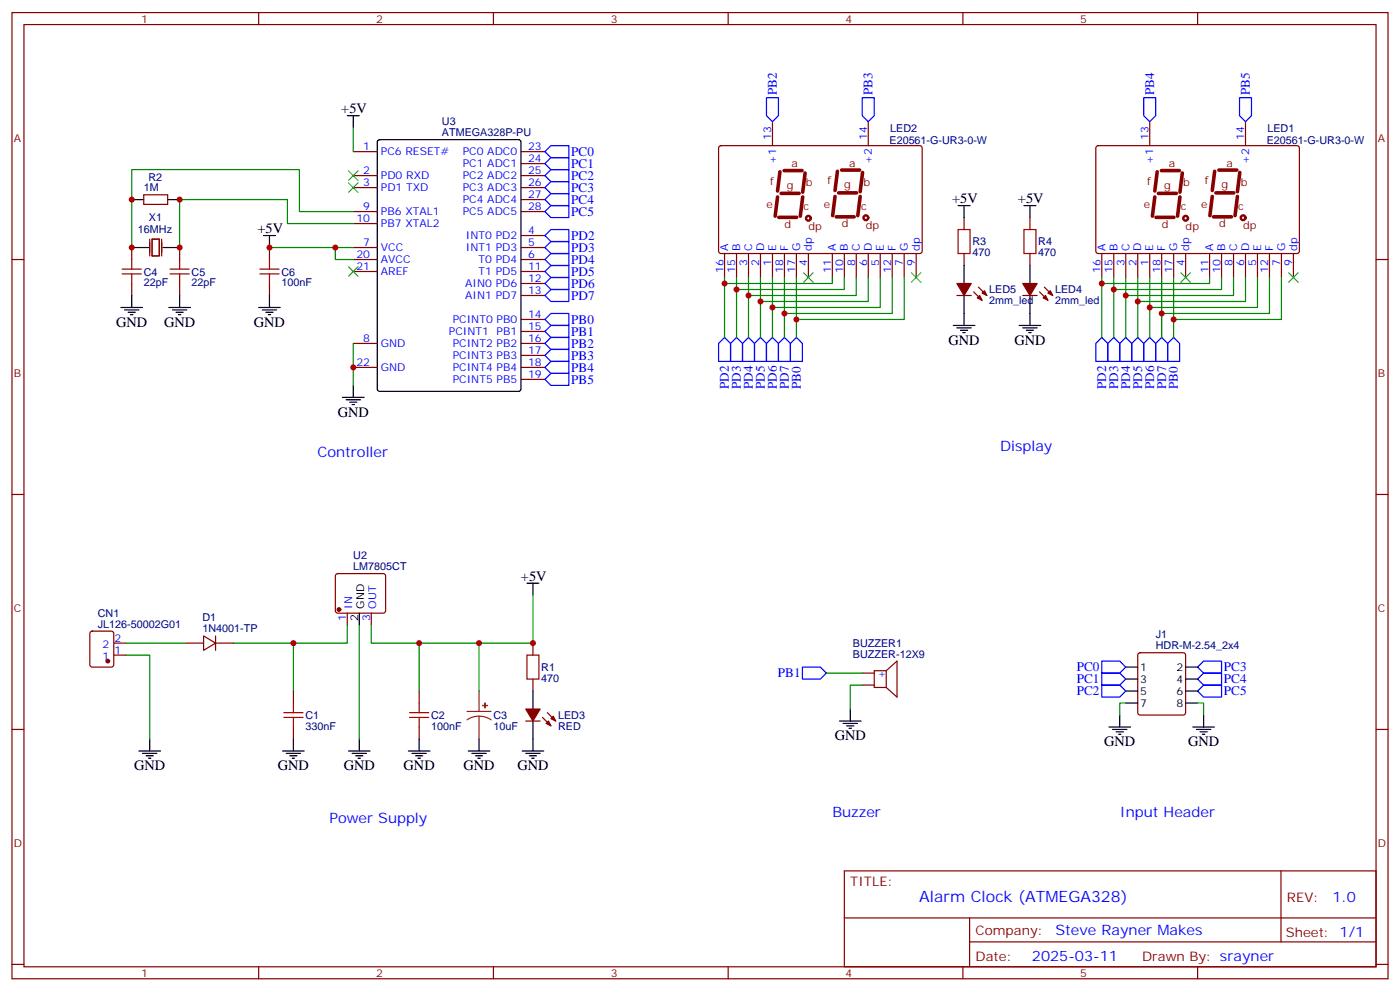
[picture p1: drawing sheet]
<svg xmlns="http://www.w3.org/2000/svg" width="412mm" height="292mm" viewBox="0 0 412 292" stroke-linecap="round" stroke-linejoin="round" font-family="sans-serif">
<g fill="none" stroke="#870000" stroke-width=".35">
<path d="M3.5 3.7h405.4v284.3h-405.4zM7.1 7.2h398.2v277.3h-398.2zM76.2 3.7v3.5M145.3 3.7v3.5M214.5 3.7v3.5M283.6 3.7v3.5M352.8 3.7v3.5M227.5 35.8v7.1M255.8 35.8v7.1M338.7 35.8v7.1M366.9 35.8v7.1M42.3 57.3h7.1v2.8h-7.1z"/>
<path d="M104.1 44.6h7M104.1 51.7h7M104.1 55.2h7M153.5 44.6h7M153.5 51.7h7M153.5 55.2h7M153.5 48.2h7M153.5 58.7h7M211.9 43.1l.5-.2h58.8l.4 .7v30.6l-.7 .4-58.8-.1-.4-.6v-30.3zM323 43.1l.5-.2h58.8l.5 .7-.1 30.6-.6 .4-58.9-.1-.4-.6v-30.3zM3.5 76.4h3.6M38.8 72.8v3.6"/>
<path d="M44.1 70.4v4.9M44.8 70.4h2.1v4.9h-2.1zM47.6 70.4v4.9M52.9 72.8v3.6M79.4 72.8v3.6M104.1 76.4h7M104.1 72.8h7M104.1 62.3h7M104.1 65.8h7M104.1 79.9h7M153.5 76.4h7M153.5 69.3h7"/>
<path d="M153.5 72.8h7M153.5 62.3h7M153.5 79.9h7M213.4 74.6v7.1M217 74.6v7.1M220.5 74.6v7.1M224 74.6v7.1M227.5 74.6v7.1M231.1 74.6v7.1M234.6 74.6v7.1M238.1 74.6v7.1M245.2 74.6v7.1"/>
<path d="M248.7 74.6v7.1M252.2 74.6v7.1M255.8 74.6v7.1M259.3 74.6v7.1M262.8 74.6v7.1M266.3 74.6v7.1M269.9 74.6v7.1M284 64v3.6M284 74.6v3.5M303.4 64v3.6M303.4 74.6v3.5M324.6 74.6v7.1"/>
<path d="M328.1 74.6v7.1M331.6 74.6v7.1M335.1 74.6v7.1M338.7 74.6v7.1M342.2 74.6v7.1M345.7 74.6v7.1M349.2 74.6v7.1M356.3 74.6v7.1M359.8 74.6v7.1M363.4 74.6v7.1M366.9 74.6v7.1M370.4 74.6v7.1"/>
<path d="M373.9 74.6v7.1M377.5 74.6v7.1M381 74.6v7.1M405.3 76.4h3.6M38.8 83.4v3.6M52.9 83.4v3.6M79.4 83.4v3.6M153.5 83.4h7M153.5 87h7M153.5 94h7M153.5 97.5h7M281.9 87h4.2"/>
<path d="M286.8 85.9l2.5 2.5M288.2 84.5l2.5 2.5M301.3 87h4.2M306.2 85.9l2.5 2.5M307.6 84.5l2.5 2.5M104.1 101.1h7M104.1 108.1h7M153.5 101.1h7M153.5 104.6h7M153.5 108.1h7M153.5 111.7h7M3.5 145.5h3.6"/>
<path d="M405.3 145.5h3.6M99 169l.5-.2h13.4l.5 .2 .2 .5v10.2l-.2 .5-.5 .2h-13.4l-.5-.2-.2-.5v-10.2zM26.7 185.9l.5-.2h5.6l.7 .5v9.4l-.4 .7h-5.9l-.7-.4v-9.5zM33.5 192.8h3.5M33.5 189.3h3.5M54.7 189.3h5.3M60 187.1l3.5 2.2-3.5 2.1zM63.5 189.3h5.3M63.5 187.1v4.3M102.3 180.4v3.6M109.4 180.4v3.6M157 189.3v3.5"/>
<path d="M157 199.8v3.6M254 198.1h3.5M261.1 197.4h-3.6v4.9h3.6M261.1 197.4v4.9M261.1 197.4l3.1-2.8v10.5l-3.1-2.8M335.4 192.3l.4-.2h12.7l.5 .2 .2 .5v16.9l-.2 .5-.5 .2h-12.7l-.5-.2-.2-.5v-16.9zM3.5 214.7h3.6M86.4 203.4v3.5M86.4 214v3.5M123.5 203.4v3.5M123.5 214v3.5M154.9 212.2h4.2"/>
<path d="M159.8 211.1l2.5 2.5M161.2 209.7l2.5 2.5M254 201.6h3.5M405.3 214.7h3.6M248.7 256.3h156.6v28.2h-156.6zM377.3 256.3v20.9M248.7 270.1h156.5M285.6 277.2h119.6M285.6 270.1v14.2M3.5 283.8h3.6M76.2 284.5v3.5M145.3 284.5v3.5"/>
<path d="M214.5 284.5v3.5M283.6 284.5v3.5M352.8 284.5v3.5M405.3 283.8h3.6"/>
</g>
<g fill="none" stroke="#870000" stroke-width="1.1">
<path d="M229 58l-.7 5.6M229.7 50.6l-.7 5.6M230.1 56.9h5.3M231 50.2h5.3M236.4 58l-.7 5.6M237.2 50.9l-.8 5.7M246 57.8l-.7 5.7M246.7 50.4l-.7 5.7M247 56.8h5.3M247.9 50.1h5.3M253.4 57.8l-.7 5.7M254.1 50.8l-.7 5.6"/>
<path d="M340.2 58l-.7 5.6M340.9 50.6l-.7 5.6M341.2 56.9h5.3M342.1 50.2h5.3M347.6 58l-.7 5.6M348.3 50.9l-.7 5.7M357.1 57.8l-.7 5.7M357.8 50.4l-.7 5.7M358.2 56.8h5.2M359 50.1h5.3M364.5 57.8l-.7 5.7M365.2 50.8l-.7 5.6"/>
<path d="M229.4 64h5.3M246.3 63.8h5.3M340.5 64h5.3M357.5 63.8h5.2"/>
</g>
<g fill="none" stroke="#870000" stroke-width=".71">
<circle cx="238.1" cy="64.2" r=".71"/>
<circle cx="255.1" cy="64.1" r=".71"/>
<circle cx="349.3" cy="64.2" r=".71"/>
<circle cx="366.2" cy="64.1" r=".71"/>
</g>
<g fill="none" stroke="#00f" stroke-width=".35">
<path d="M225.8 28.8h3.5v5.2l-1.8 1.8-1.7-1.8zM254 28.8h3.5v5.2l-1.7 1.8-1.8-1.8zM336.9 28.8h3.5v5.2l-1.7 1.8-1.8-1.8zM365.1 28.8h3.6v5.2l-1.8 1.8-1.8-1.8zM160.5 44.6l1.8-1.7h5.3v3.5h-5.3zM160.5 48.2l1.8-1.8h5.3v3.5h-5.3zM160.5 51.7l1.8-1.8h5.3v3.5h-5.3zM160.5 55.2l1.8-1.8h5.3v3.6h-5.3zM160.5 58.7l1.8-1.7h5.3v3.5h-5.3zM160.5 69.3l1.8-1.7h5.3v3.5h-5.3zM160.5 72.8l1.8-1.7h5.3v3.5h-5.3zM160.5 76.4l1.8-1.8h5.3v3.5h-5.3z"/>
<path d="M162.3 78.1h5.3v3.6h-5.3l-1.8-1.8zM162.3 60.5h5.3v3.5h-5.3l-1.8-1.7zM160.5 83.4l1.8-1.7h5.3v3.5h-5.3zM160.5 87l1.8-1.8h5.3v3.5h-5.3zM160.5 94l1.8-1.7h5.3v3.5h-5.3zM160.5 97.5l1.8-1.7h5.3v3.5h-5.3zM213.4 99.3l1.8 1.8v5.3h-3.5v-5.3zM217 99.3l1.7 1.8v5.3h-3.5v-5.3zM220.5 99.3l1.7 1.8v5.3h-3.5v-5.3zM224 99.3l1.8 1.8v5.3h-3.6v-5.3zM227.5 99.3l1.8 1.8v5.3h-3.5v-5.3zM231.1 99.3l1.7 1.8v5.3h-3.5v-5.3z"/>
<path d="M234.6 99.3l1.8 1.8v5.3h-3.6v-5.3zM324.6 99.3l1.7 1.8v5.3h-3.5v-5.3zM331.6 99.3l1.8 1.8v5.3h-3.6v-5.3zM338.7 99.3l1.7 1.8v5.3h-3.5v-5.3zM342.2 99.3l1.8 1.8v5.3h-3.6v-5.3zM345.7 99.3l1.8 1.8v5.3h-3.5v-5.3zM160.5 101.1l1.8-1.8h5.3v3.5h-5.3zM160.5 104.6l1.8-1.8h5.3v3.6h-5.3zM160.5 108.1l1.8-1.7h5.3v3.5h-5.3zM160.5 111.7l1.8-1.8h5.3v3.5h-5.3zM326.3 101.1l1.8-1.8 1.7 1.8v5.3h-3.5zM333.4 101.1l1.7-1.8 1.8 1.8v5.3h-3.5z"/>
<path d="M236.4 196.3h5.3l1.7 1.8-1.7 1.7h-5.3zM324.6 194.6h5.2l1.8 1.7-1.8 1.8h-5.2zM324.6 198.1h5.2l1.8 1.7-1.8 1.8h-5.2zM352.8 196.3l1.7-1.7h5.3v3.5h-5.3zM352.8 199.8l1.7-1.7h5.3v3.5h-5.3zM324.6 201.6h5.2l1.8 1.8-1.8 1.7h-5.2zM354.5 201.6h5.3v3.5h-5.3l-1.7-1.7z"/>
</g>
<g fill="none" stroke="#008700" stroke-width=".35">
<path d="M104.1 37.6v7M79.4 72.8h24.7M98.8 72.8v3.6h5.3M104.1 62.3h-15.9v-12.4h-49.4v22.9M104.1 65.8h-19.4v-7.1h-31.8v14.1M213.4 81.7v17.6M217 81.7v17.6M220.5 81.7v17.6M224 81.7v17.6M227.5 81.7v17.6M231.1 81.7v17.6M234.6 81.7v17.6"/>
<path d="M245.2 81.7v1.7h-31.8M248.7 81.7v3.5h-31.7M252.2 81.7v5.3h-31.7M255.8 81.7v7h-31.8M259.3 81.7v8.8h-31.8M262.8 81.7v10.6h-31.7M266.3 81.7v12.3h-31.7M324.6 81.7v17.6M328.1 81.7v17.6M331.6 81.7v17.6M335.1 81.7v17.6M338.7 81.7v17.6"/>
<path d="M342.2 81.7v17.6M345.7 81.7v17.6M356.3 81.7v1.7h-31.7M359.8 81.7v3.5h-31.7M363.4 81.7v5.3h-31.8M366.9 81.7v7h-31.8M370.4 81.7v8.8h-31.7M373.9 81.7v10.6h-31.7M377.5 81.7v12.3h-31.8M104.1 101.1v12.3M157 175.2v14.1h-47.6v-5.3M37 192.8h7.1v24.7"/>
<path d="M37 189.3h17.7M86.4 189.3v14.1M102.3 184v5.3h-33.5M105.8 184v33.5M123.5 189.3v14.1M141.1 189.3v14.1M243.4 198.1h10.6M254 201.6h-3.5v7.1M331.6 206.9h-1.8v3.5M352.8 206.9h1.7v3.5"/>
</g>
<g fill="none" stroke="#3c3" stroke-width=".35">
<path d="M102.7 50.3l2.8 2.8M102.7 53.8l2.8 2.8M105.5 50.3l-2.8 2.8M105.5 53.8l-2.8 2.8M102.7 78.5l2.8 2.8M105.5 78.5l-2.8 2.8M236.7 80.3l2.8 2.8M239.5 80.3l-2.8 2.8M268.5 80.3l2.8 2.8M271.3 80.3l-2.8 2.8M347.8 80.3l2.9 2.8M350.7 80.3l-2.9 2.8"/>
<path d="M379.6 80.3l2.8 2.8M382.4 80.3l-2.8 2.8"/>
</g>
<g fill="#870000" stroke="#870000" stroke-width=".35">
<path d="M154.9 208.7h4.2l-2.1 3.5z"/>
<path d="M160.9 212.9l.7-.7 .7 1.4z"/>
<path d="M162.3 211.5l.7-.7 .7 1.4z"/>
<path d="M281.9 83.4h4.2l-2.1 3.6z"/>
<path d="M287.9 87.7l.7-.7 .7 1.4z"/>
<path d="M289.3 86.3l.7-.8 .7 1.5z"/>
<path d="M301.3 83.4h4.2l-2.1 3.6z"/>
<path d="M307.3 87.7l.7-.7 .7 1.4z"/>
<path d="M309.4 85.5l.7 1.5-1.4-.7z"/>
<circle cx="99.8" cy="179.4" r=".53"/>
<circle cx="31.7" cy="194.6" r=".53"/>
</g>
<g fill="none" stroke="#000" stroke-width=".35">
<path d="M102.3 34h3.5M104.1 34v3.6M38.8 58.7h3.5M49.4 58.7h3.5M111.4 41.3l.4-.2h41l.6 .4 .1 73-.5 .6-41.2 .1-.6-.5-.1-72.9zM38.8 72.8h4.9M48 72.8h4.9M77.6 69.3h3.5M79.4 69.3v3.5M282.2 60.5h3.6M284 60.5v3.5M284 78.1v5.3"/>
<path d="M301.6 60.5h3.6M303.4 60.5v3.5M303.4 78.1v5.3M35.6 90.5h6.4M36.7 91.2h4.2M37.7 91.9h2.2M38.5 92.6h.7M38.8 87v3.5M49.7 90.5h6.4M50.8 91.2h4.2M51.9 91.9h2.1M52.6 92.6h.7"/>
<path d="M52.9 87v3.5M76.2 90.5h6.3M77.3 91.2h4.2M78.3 91.9h2.1M79 92.6h.7M79.4 87v3.5M280.8 95.8h6.4M281.9 96.5h4.2M282.9 97.2h2.1M283.6 97.9h.7M284 87v8.8M300.2 95.8h6.4"/>
<path d="M301.3 96.5h4.2M302.3 97.2h2.1M303 97.9h.7M303.4 87v8.8M100.9 116.9h6.3M102 117.7h4.2M103 118.4h2.1M103.7 119.1h.7M104.1 113.4v3.5M155.2 171.6h3.5M157 171.6v3.6M105.8 180.4v3.6"/>
<path d="M331.6 196.3h3.5M331.6 199.8h3.5M349.2 196.3h3.6M349.2 199.8h3.6M44.1 217.5v3.5M86.4 217.5v3.5M105.8 217.5v3.5M123.5 217.5v3.5M141.1 217.5v3.5M157 203.4v5.3M157 212.2v8.8M247.3 212.2h6.3"/>
<path d="M248.4 212.9h4.2M249.4 213.6h2.1M250.1 214.3h.7M250.5 208.7v3.5M326.7 214h6.3M327.7 214.7h4.3M328.8 215.4h2.1M329.5 216.1h.7M329.8 210.4v3.6M331.6 203.4h3.5M331.6 206.9h3.5M349.2 203.4h3.6"/>
<path d="M349.2 206.9h3.6M351.4 214h6.3M352.4 214.7h4.3M353.5 215.4h2.1M354.2 216.1h.7M354.5 210.4v3.6M40.9 221h6.4M42 221.7h4.2M43 222.4h2.2M43.7 223.1h.7M83.3 221h6.3M84.3 221.7h4.2"/>
<path d="M85.4 222.4h2.1M86.1 223.1h.7M102.7 221h6.3M103.7 221.7h4.2M104.8 222.4h2.1M105.5 223.1h.7M120.3 221h6.3M121.4 221.7h4.2M122.4 222.4h2.1M123.1 223.1h.7M137.9 221h6.4M139 221.7h4.2"/>
<path d="M140.1 222.4h2.1M140.8 223.1h.7M153.8 221h6.4M154.9 221.7h4.2M155.9 222.4h2.1M156.6 223.1h.7"/>
</g>
<g fill="none" stroke="#a10000" stroke-width=".35">
<path d="M36 79.2h5.6M38.8 76.4v2.8M50.1 79.2h5.6M52.9 76.4v2.8M76.6 79.2h5.6M79.4 76.4v2.8M282.2 67.6h3.6v7h-3.6zM301.6 67.6h3.6v7h-3.6zM36 80.6h5.6M38.8 80.6v2.8M50.1 80.6h5.6M52.9 80.6v2.8"/>
<path d="M76.6 80.6h5.6M79.4 80.6v2.8M155.2 192.8h3.5v7h-3.5zM83.6 211.1h5.7M83.6 209.7h5.7M86.4 206.9v2.8M86.4 211.1v2.9M120.6 211.1h5.7M120.6 209.7h5.7M123.5 206.9v2.8M123.5 211.1v2.9"/>
</g>
<g fill="#8c2424" stroke="#8c2424" stroke-width=".35">
<path d="M142.8 206.9l.1 1.4z"/>
<path d="M142.2 207.6h1.4z"/>
</g>
<path d="M137.6 209.4h7M141.1 210.8l1.9 .2 1.6 .8M141.1 210.8l-1.8 .2-1.7 .8M141.1 203.4v6M141.1 210.8v6.7" fill="none" stroke="#8c2424" stroke-width=".35"/>
<g fill="#c00">
<circle cx="213.4" cy="83.4" r=".88"/>
<circle cx="217" cy="85.2" r=".88"/>
<circle cx="220.5" cy="87" r=".88"/>
<circle cx="224" cy="88.7" r=".88"/>
<circle cx="227.5" cy="90.5" r=".88"/>
<circle cx="231.1" cy="92.3" r=".88"/>
<circle cx="234.6" cy="94" r=".88"/>
<circle cx="324.6" cy="83.4" r=".88"/>
<circle cx="328.1" cy="85.2" r=".88"/>
<circle cx="331.6" cy="87" r=".88"/>
<circle cx="335.1" cy="88.7" r=".88"/>
<circle cx="338.7" cy="90.5" r=".88"/>
<circle cx="342.2" cy="92.3" r=".88"/>
<circle cx="345.7" cy="94" r=".88"/>
<circle cx="86.4" cy="189.3" r=".88"/>
<circle cx="123.5" cy="189.3" r=".88"/>
<circle cx="141.1" cy="189.3" r=".88"/>
<circle cx="157" cy="189.3" r=".88"/>
<circle cx="38.8" cy="72.8" r=".88"/>
<circle cx="38.8" cy="58.7" r=".88"/>
<circle cx="79.4" cy="72.8" r=".88"/>
<circle cx="104.1" cy="108.1" r=".88"/>
<circle cx="98.8" cy="72.8" r=".88"/>
<circle cx="52.9" cy="72.8" r=".88"/>
<circle cx="52.9" cy="58.7" r=".88"/>
</g>
<text font-size="4.6" fill="#00f" x="270.8" y="265.3">Alarm Clock (ATMEGA328)</text>
<g font-size="4.2">
<text x="100.5" y="33.3">+5V</text>
<text x="280.5" y="59.8">+5V</text>
<text x="299.9" y="59.8">+5V</text>
<text x="75.8" y="68.6">+5V</text>
<text x="34.2" y="96.1">GND</text>
<text x="48.3" y="96.1">GND</text>
<text x="74.8" y="96.1">GND</text>
<text x="279.4" y="101.4">GND</text>
<text x="298.8" y="101.4">GND</text>
<text x="99.5" y="122.6">GND</text>
<text x="153.5" y="170.9">+5V</text>
<text x="245.9" y="217.8">GND</text>
<text x="325.3" y="219.6">GND</text>
<text x="350" y="219.6">GND</text>
<text x="39.5" y="226.7">GND</text>
<text x="81.8" y="226.7">GND</text>
<text x="101.2" y="226.7">GND</text>
<text x="118.9" y="226.7">GND</text>
<text x="136.5" y="226.7">GND</text>
<text x="152.4" y="226.7">GND</text>
</g>
<g font-size="4.2" fill="#00f">
<text x="93.5" y="134.6">Controller</text>
<text x="294.6" y="132.8">Display</text>
<text x="97" y="242.2">Power Supply</text>
<text x="245.2" y="240.4">Buzzer</text>
<text x="329.8" y="240.4">Input Header</text>
<text x="392.5" y="265.6">1.0</text>
<text x="310.9" y="275.1">Steve Rayner Makes</text>
<text x="304" y="282.9">2025-03-11</text>
</g>
<g font-size="3.9" fill="#00f">
<text x="228.8" y="27.9" transform="rotate(-90 228.8 27.9)">PB2</text>
<text x="257" y="27.9" transform="rotate(-90 257 27.9)">PB3</text>
<text x="339.9" y="27.9" transform="rotate(-90 339.9 27.9)">PB4</text>
<text x="368.2" y="27.9" transform="rotate(-90 368.2 27.9)">PB5</text>
<text x="168.3" y="45.9">PC0</text>
<text x="168.3" y="49.5">PC1</text>
<text x="168.3" y="53">PC2</text>
<text x="168.3" y="56.5">PC3</text>
<text x="168.3" y="60.1">PC4</text>
<text x="168.3" y="63.6">PC5</text>
<text x="168.3" y="70.6">PD2</text>
<text x="168.3" y="74.2">PD3</text>
<text x="168.3" y="77.7">PD4</text>
<text x="168.3" y="81.2">PD5</text>
<text x="168.3" y="84.8">PD6</text>
<text x="168.3" y="88.3">PD7</text>
<text x="168.3" y="95.3">PB0</text>
<text x="168.3" y="98.8">PB1</text>
<text x="168.3" y="102.3">PB2</text>
<text x="168.3" y="105.8">PB3</text>
<text x="168.3" y="109.4">PB4</text>
<text x="168.3" y="112.9">PB5</text>
<text x="214.7" y="114.5" transform="rotate(-90 214.7 114.5)">PD2</text>
<text x="218.2" y="114.5" transform="rotate(-90 218.2 114.5)">PD3</text>
<text x="221.8" y="114.5" transform="rotate(-90 221.8 114.5)">PD4</text>
<text x="225.3" y="114.5" transform="rotate(-90 225.3 114.5)">PD5</text>
<text x="228.8" y="114.5" transform="rotate(-90 228.8 114.5)">PD6</text>
<text x="232.3" y="114.5" transform="rotate(-90 232.3 114.5)">PD7</text>
<text x="235.9" y="114.5" transform="rotate(-90 235.9 114.5)">PB0</text>
<text x="325.8" y="114.5" transform="rotate(-90 325.8 114.5)">PD2</text>
<text x="329.4" y="114.5" transform="rotate(-90 329.4 114.5)">PD3</text>
<text x="332.9" y="114.5" transform="rotate(-90 332.9 114.5)">PD4</text>
<text x="336.4" y="114.5" transform="rotate(-90 336.4 114.5)">PD5</text>
<text x="339.9" y="114.5" transform="rotate(-90 339.9 114.5)">PD6</text>
<text x="343.5" y="114.5" transform="rotate(-90 343.5 114.5)">PD7</text>
<text x="347" y="114.5" transform="rotate(-90 347 114.5)">PB0</text>
<text x="317.2" y="197.6">PC0</text>
<text x="360.5" y="197.5">PC3</text>
<text x="229.2" y="199.2">PB1</text>
<text x="317.2" y="201.1">PC1</text>
<text x="360.5" y="201.1">PC4</text>
<text x="317.2" y="204.7">PC2</text>
<text x="360.5" y="204.6">PC5</text>
</g>
<g font-size="3.9" fill="#800">
<text x="250.5" y="260.9">TITLE:</text>
<text x="379.1" y="265.6">REV:</text>
<text x="287.4" y="275.1">Company:</text>
<text x="378.7" y="275.7">Sheet: 1/1</text>
<text x="287.4" y="282.8">Date:</text>
<text x="336.4" y="282.8">Drawn By: srayner</text>
</g>
<g font-size="3.2" fill="#800">
<text x="41.6" y="6.7">1</text>
<text x="110.8" y="6.7">2</text>
<text x="179.9" y="6.7">3</text>
<text x="249.1" y="6.7">4</text>
<text x="318.2" y="6.7">5</text>
<text x="4.1" y="41.8">A</text>
<text x="405.9" y="41.8">A</text>
<text x="233.2" y="49.2">a</text>
<text x="250.1" y="49.1">a</text>
<text x="344.3" y="49.2">a</text>
<text x="361.2" y="49.1">a</text>
<text x="226.8" y="54.4">f</text>
<text x="231.8" y="55.6">g</text>
<text x="237.4" y="54.9">b</text>
<text x="243.8" y="54.2">f</text>
<text x="248.7" y="55.4">g</text>
<text x="254.4" y="54.7">b</text>
<text x="338" y="54.4">f</text>
<text x="342.9" y="55.6">g</text>
<text x="348.5" y="54.9">b</text>
<text x="354.9" y="54.2">f</text>
<text x="359.8" y="55.4">g</text>
<text x="365.5" y="54.7">b</text>
<text x="225.8" y="61.2">e</text>
<text x="236.7" y="61.9">c</text>
<text x="242.7" y="61.3">e</text>
<text x="253.6" y="61.8">c</text>
<text x="336.9" y="61.2">e</text>
<text x="347.8" y="61.9">c</text>
<text x="353.8" y="61.3">e</text>
<text x="364.8" y="61.8">c</text>
<text x="231.1" y="67.1">d</text>
<text x="238.1" y="67.6">dp</text>
<text x="248" y="66.9">d</text>
<text x="255.1" y="67.4">dp</text>
<text x="342.2" y="67.1">d</text>
<text x="349.2" y="67.6">dp</text>
<text x="359.1" y="66.9">d</text>
<text x="366.2" y="67.4">dp</text>
<text x="4.1" y="110.9">B</text>
<text x="405.9" y="110.9">B</text>
<text x="4.1" y="180.1">C</text>
<text x="405.9" y="180.1">C</text>
<text x="4.1" y="249.2">D</text>
<text x="405.9" y="249.2">D</text>
<text x="41.6" y="287.5">1</text>
<text x="110.8" y="287.5">2</text>
<text x="179.9" y="287.5">3</text>
<text x="249.1" y="287.5">4</text>
<text x="318.2" y="287.5">5</text>
</g>
<g font-size="3.2" fill="#000080">
<text x="130.2" y="40">ATMEGA328P-PU</text>
<text x="130.2" y="36.9">U3</text>
<text x="262.2" y="38.7">LED2</text>
<text x="373.4" y="38.7">LED1</text>
<text x="262" y="42.2">E20561-G-UR3-0-W</text>
<text x="373.1" y="42.2">E20561-G-UR3-0-W</text>
<text x="43.8" y="53.2">R2</text>
<text x="42.3" y="56.4">1M</text>
<text x="43.8" y="65.2">X1</text>
<text x="40.6" y="68.7">16MHz</text>
<text x="286.5" y="75.4">470</text>
<text x="286.5" y="72.2">R3</text>
<text x="305.9" y="75.4">470</text>
<text x="305.9" y="72.2">R4</text>
<text x="42.3" y="81.1">C4</text>
<text x="56.4" y="81.1">C5</text>
<text x="82.9" y="81.1">C6</text>
<text x="42.3" y="84.1">22pF</text>
<text x="56.4" y="84.1">22pF</text>
<text x="82.9" y="84.1">100nF</text>
<text x="291.4" y="89.5">2mm_led</text>
<text x="291.4" y="86.3">LED5</text>
<text x="310.8" y="89.5">2mm_led</text>
<text x="310.8" y="86.3">LED4</text>
<text x="104.1" y="167.7">LM7805CT</text>
<text x="104.1" y="164.6">U2</text>
<text x="28.8" y="184.7">JL126-50002G01</text>
<text x="28.8" y="181.5">CN1</text>
<text x="59.6" y="182.9">D1</text>
<text x="59.6" y="186.1">1N4001-TP</text>
<text x="251.3" y="190.3">BUZZER1</text>
<text x="340.5" y="191">HDR-M-2.54_2x4</text>
<text x="340.5" y="187.8">J1</text>
<text x="159.5" y="197.5">R1</text>
<text x="251.3" y="193.5">BUZZER-12X9</text>
<text x="159.5" y="200.7">470</text>
<text x="90" y="214.8">330nF</text>
<text x="90" y="211.6">C1</text>
<text x="127" y="214.8">100nF</text>
<text x="127" y="211.6">C2</text>
<text x="145.3" y="214.8">10uF</text>
<text x="145.3" y="211.6">C3</text>
<text x="164.4" y="214.8">RED</text>
<text x="164.4" y="211.6">LED3</text>
</g>
<g font-size="3.2" fill="#00f">
<text x="227.2" y="41.1" transform="rotate(-90 227.2 41.1)">13</text>
<text x="255.4" y="41.1" transform="rotate(-90 255.4 41.1)">14</text>
<text x="338.3" y="41.1" transform="rotate(-90 338.3 41.1)">13</text>
<text x="366.5" y="41.1" transform="rotate(-90 366.5 41.1)">14</text>
<text x="107" y="44.3">1</text>
<text x="112.2" y="45.7">PC6 RESET#</text>
<text x="136.3" y="45.7">PC0 ADC0</text>
<text x="155.6" y="44.3">23</text>
<text x="155.6" y="47.8">24</text>
<text x="107" y="51.3">2</text>
<text x="112.2" y="52.7">PD0 RXD</text>
<text x="136.3" y="49.2">PC1 ADC1</text>
<text x="136.3" y="52.7">PC2 ADC2</text>
<text x="155.6" y="51.3">25</text>
<text x="228.6" y="48.2" transform="rotate(-90 228.6 48.2)">+1</text>
<text x="256.8" y="48.2" transform="rotate(-90 256.8 48.2)">+2</text>
<text x="339.7" y="48.2" transform="rotate(-90 339.7 48.2)">+1</text>
<text x="367.9" y="48.2" transform="rotate(-90 367.9 48.2)">+2</text>
<text x="107" y="54.9">3</text>
<text x="112.2" y="56.3">PD1 TXD</text>
<text x="136.3" y="56.3">PC3 ADC3</text>
<text x="136.3" y="59.8">PC4 ADC4</text>
<text x="155.6" y="54.9">26</text>
<text x="155.6" y="58.4">27</text>
<text x="105" y="65.4">10</text>
<text x="107" y="61.9">9</text>
<text x="112.2" y="63.3">PB6 XTAL1</text>
<text x="136.3" y="63.3">PC5 ADC5</text>
<text x="155.6" y="61.9">28</text>
<text x="112.2" y="66.9">PB7 XTAL2</text>
<text x="137.2" y="70.4">INT0 PD2</text>
<text x="155.6" y="69">4</text>
<text x="105" y="76">20</text>
<text x="107" y="72.5">7</text>
<text x="112.2" y="73.9">VCC</text>
<text x="112.2" y="77.4">AVCC</text>
<text x="137.2" y="73.9">INT1 PD3</text>
<text x="140.9" y="77.4">T0 PD4</text>
<text x="155.6" y="72.5">5</text>
<text x="155.6" y="76">6</text>
<text x="214.5" y="73.9" transform="rotate(-90 214.5 73.9)">A</text>
<text x="218" y="73.9" transform="rotate(-90 218 73.9)">B</text>
<text x="221.5" y="73.9" transform="rotate(-90 221.5 73.9)">C</text>
<text x="225.1" y="73.9" transform="rotate(-90 225.1 73.9)">D</text>
<text x="228.6" y="73.9" transform="rotate(-90 228.6 73.9)">E</text>
<text x="232.1" y="73.9" transform="rotate(-90 232.1 73.9)">F</text>
<text x="235.7" y="73.9" transform="rotate(-90 235.7 73.9)">G</text>
<text x="239.2" y="73.9" transform="rotate(-90 239.2 73.9)">dp</text>
<text x="246.2" y="73.9" transform="rotate(-90 246.2 73.9)">A</text>
<text x="249.8" y="73.9" transform="rotate(-90 249.8 73.9)">B</text>
<text x="253.3" y="73.9" transform="rotate(-90 253.3 73.9)">C</text>
<text x="256.8" y="73.9" transform="rotate(-90 256.8 73.9)">D</text>
<text x="260.3" y="73.9" transform="rotate(-90 260.3 73.9)">E</text>
<text x="263.9" y="73.9" transform="rotate(-90 263.9 73.9)">F</text>
<text x="267.4" y="73.9" transform="rotate(-90 267.4 73.9)">G</text>
<text x="270.9" y="73.9" transform="rotate(-90 270.9 73.9)">dp</text>
<text x="325.6" y="73.9" transform="rotate(-90 325.6 73.9)">A</text>
<text x="329.1" y="73.9" transform="rotate(-90 329.1 73.9)">B</text>
<text x="332.7" y="73.9" transform="rotate(-90 332.7 73.9)">C</text>
<text x="336.2" y="73.9" transform="rotate(-90 336.2 73.9)">D</text>
<text x="339.7" y="73.9" transform="rotate(-90 339.7 73.9)">E</text>
<text x="343.3" y="73.9" transform="rotate(-90 343.3 73.9)">F</text>
<text x="346.8" y="73.9" transform="rotate(-90 346.8 73.9)">G</text>
<text x="350.3" y="73.9" transform="rotate(-90 350.3 73.9)">dp</text>
<text x="357.4" y="73.9" transform="rotate(-90 357.4 73.9)">A</text>
<text x="360.9" y="73.9" transform="rotate(-90 360.9 73.9)">B</text>
<text x="364.4" y="73.9" transform="rotate(-90 364.4 73.9)">C</text>
<text x="367.9" y="73.9" transform="rotate(-90 367.9 73.9)">D</text>
<text x="371.5" y="73.9" transform="rotate(-90 371.5 73.9)">E</text>
<text x="375" y="73.9" transform="rotate(-90 375 73.9)">F</text>
<text x="378.5" y="73.9" transform="rotate(-90 378.5 73.9)">G</text>
<text x="382.1" y="73.9" transform="rotate(-90 382.1 73.9)">dp</text>
<text x="105" y="79.6">21</text>
<text x="112.2" y="81">AREF</text>
<text x="140.9" y="81">T1 PD5</text>
<text x="155.6" y="79.6">11</text>
<text x="155.6" y="83.1">12</text>
<text x="213.1" y="80.4" transform="rotate(-90 213.1 80.4)">16</text>
<text x="216.6" y="80.4" transform="rotate(-90 216.6 80.4)">15</text>
<text x="220.1" y="78.4" transform="rotate(-90 220.1 78.4)">3</text>
<text x="223.7" y="78.4" transform="rotate(-90 223.7 78.4)">2</text>
<text x="227.2" y="78.4" transform="rotate(-90 227.2 78.4)">1</text>
<text x="230.7" y="80.4" transform="rotate(-90 230.7 80.4)">18</text>
<text x="234.2" y="80.4" transform="rotate(-90 234.2 80.4)">17</text>
<text x="237.8" y="78.4" transform="rotate(-90 237.8 78.4)">4</text>
<text x="244.8" y="80.4" transform="rotate(-90 244.8 80.4)">11</text>
<text x="248.4" y="80.4" transform="rotate(-90 248.4 80.4)">10</text>
<text x="251.9" y="78.4" transform="rotate(-90 251.9 78.4)">8</text>
<text x="255.4" y="78.4" transform="rotate(-90 255.4 78.4)">6</text>
<text x="258.9" y="78.4" transform="rotate(-90 258.9 78.4)">5</text>
<text x="262.5" y="80.4" transform="rotate(-90 262.5 80.4)">12</text>
<text x="266" y="78.4" transform="rotate(-90 266 78.4)">7</text>
<text x="269.5" y="78.4" transform="rotate(-90 269.5 78.4)">9</text>
<text x="324.2" y="80.4" transform="rotate(-90 324.2 80.4)">16</text>
<text x="327.7" y="80.4" transform="rotate(-90 327.7 80.4)">15</text>
<text x="331.3" y="78.4" transform="rotate(-90 331.3 78.4)">3</text>
<text x="334.8" y="78.4" transform="rotate(-90 334.8 78.4)">2</text>
<text x="338.3" y="78.4" transform="rotate(-90 338.3 78.4)">1</text>
<text x="341.8" y="80.4" transform="rotate(-90 341.8 80.4)">18</text>
<text x="345.4" y="80.4" transform="rotate(-90 345.4 80.4)">17</text>
<text x="348.9" y="78.4" transform="rotate(-90 348.9 78.4)">4</text>
<text x="356" y="80.4" transform="rotate(-90 356 80.4)">11</text>
<text x="359.5" y="80.4" transform="rotate(-90 359.5 80.4)">10</text>
<text x="363" y="78.4" transform="rotate(-90 363 78.4)">8</text>
<text x="366.5" y="78.4" transform="rotate(-90 366.5 78.4)">6</text>
<text x="370.1" y="78.4" transform="rotate(-90 370.1 78.4)">5</text>
<text x="373.6" y="80.4" transform="rotate(-90 373.6 80.4)">12</text>
<text x="377.1" y="78.4" transform="rotate(-90 377.1 78.4)">7</text>
<text x="380.6" y="78.4" transform="rotate(-90 380.6 78.4)">9</text>
<text x="137" y="84.5">AIN0 PD6</text>
<text x="137" y="88">AIN1 PD7</text>
<text x="155.6" y="86.6">13</text>
<text x="133.4" y="95.1">PCINT0 PB0</text>
<text x="155.6" y="93.7">14</text>
<text x="107" y="100.7">8</text>
<text x="132.3" y="98.6">PCINT1</text>
<text x="146.3" y="98.6">PB1</text>
<text x="155.6" y="97.2">15</text>
<text x="155.6" y="100.7">16</text>
<text x="105" y="107.8">22</text>
<text x="112.2" y="102.1">GND</text>
<text x="133.4" y="102.1">PCINT2 PB2</text>
<text x="133.4" y="105.7">PCINT3 PB3</text>
<text x="155.6" y="104.2">17</text>
<text x="155.6" y="107.8">18</text>
<text x="112.2" y="109.2">GND</text>
<text x="133.4" y="109.2">PCINT4 PB4</text>
<text x="133.4" y="112.7">PCINT5 PB5</text>
<text x="155.6" y="111.3">19</text>
<text x="103.7" y="179.1" transform="rotate(-90 103.7 179.1)">IN</text>
<text x="110.8" y="179.1" transform="rotate(-90 110.8 179.1)">OUT</text>
<text x="102" y="182.6" transform="rotate(-90 102 182.6)">1</text>
<text x="109" y="182.6" transform="rotate(-90 109 182.6)">3</text>
<text x="30.2" y="190.7">2</text>
<text x="33.7" y="188.9">2</text>
<text x="30.2" y="194.2">1</text>
<text x="33.7" y="192.4">1</text>
<text x="258.6" y="199.1">+</text>
</g>
<g font-size="3.2">
<text x="107.2" y="179.1" transform="rotate(-90 107.2 179.1)">GND</text>
<text x="105.5" y="182.6" transform="rotate(-90 105.5 182.6)">2</text>
<text x="335.8" y="197.4">1</text>
<text x="346.5" y="197.4">2</text>
<text x="335.8" y="200.9">3</text>
<text x="346.5" y="200.9">4</text>
<text x="335.8" y="204.4">5</text>
<text x="335.8" y="208">7</text>
<text x="346.5" y="204.4">6</text>
<text x="346.5" y="208">8</text>
</g>
</svg>
